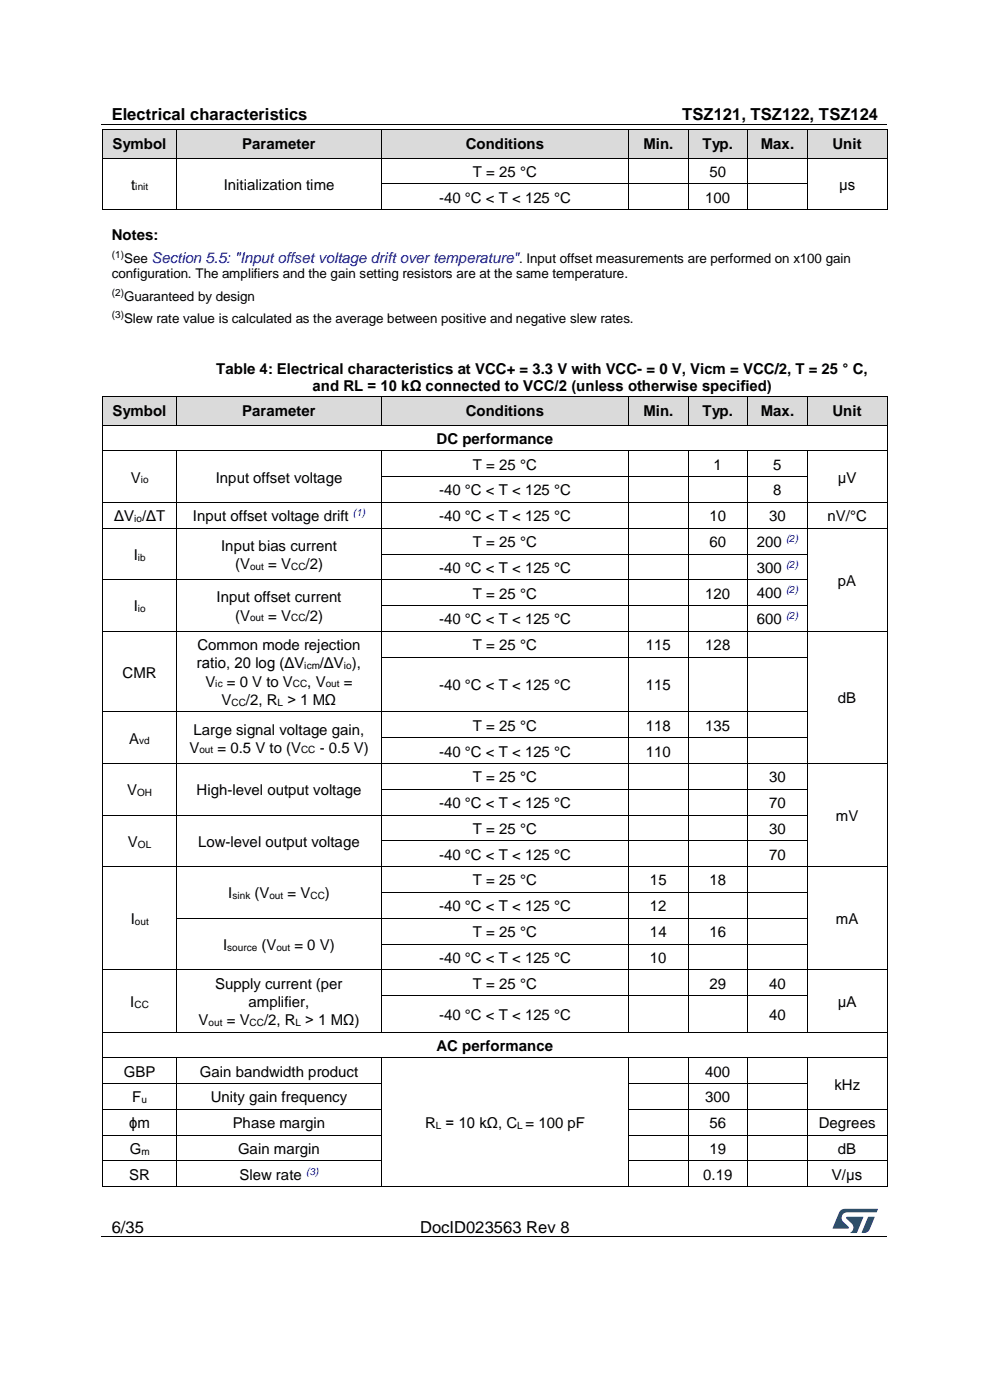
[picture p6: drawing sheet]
<svg xmlns="http://www.w3.org/2000/svg" width="210mm" height="297mm" viewBox="0 0 210 297" stroke-linecap="round" stroke-linejoin="round" font-family="sans-serif">
<path d="M21.5 26.5h166.7" fill="none" stroke="#000" stroke-width=".21"/>
<path d="M104.9 26.4h.2v.1h-.2z" fill="#000"/>
<g fill="#dadada">
<path d="M21.8 27.4h15.6v6h-15.6z" fill-rule="evenodd"/>
<path d="M37.5 27.4h43.4v6h-43.4z" fill-rule="evenodd"/>
<path d="M80.9 27.4h52.4v6h-52.4z" fill-rule="evenodd"/>
<path d="M133.4 27.4h12.6v6h-12.6z" fill-rule="evenodd"/>
<path d="M146 27.4h12.6v6h-12.6z" fill-rule="evenodd"/>
<path d="M158.6 27.4h12.6v6h-12.6z" fill-rule="evenodd"/>
<path d="M171.3 27.4h16.9v6h-16.9z" fill-rule="evenodd"/>
</g>
<g fill="#dadada">
<path d="M23.7 27.4h11.9v6h-11.9z"/>
<path d="M39.4 27.4h39.6v6h-39.6z"/>
<path d="M82.8 27.4h48.6v6h-48.6z"/>
<path d="M135.3 27.4h8.8v6h-8.8z"/>
<path d="M147.9 27.4h8.8v6h-8.8z"/>
<path d="M160.5 27.4h8.8v6h-8.8z"/>
<path d="M173.1 27.4h13.2v6h-13.2z"/>
</g>
<g fill="#000">
<path d="M21.7 33.4h.1v.2h-.1zM21.7 38.9h.1v.2h-.1zM21.7 27.3l.1 .1zM21.8 33.4h.2v.2h-.2zM37.3 33.4h.2v.2h-.2zM37.3 38.9h.2v.2h-.2zM37.4 27.3l.1 .1zM37.5 33.4h.2v.2h-.2zM80.8 33.4h.1v.2h-.1zM80.8 38.9h.1v.2h-.1zM80.8 27.3l.1 .1zM80.9 33.4h.2v.2h-.2z"/>
<path d="M133.3 33.4h.1v.2h-.1zM133.3 38.9h.1v.2h-.1zM133.3 27.3l.1 .1zM133.4 33.4h.2v.2h-.2zM145.9 33.4h.1v.2h-.1zM145.9 38.9h.1v.2h-.1zM145.9 27.3l.1 .1zM146 33.4h.2v.2h-.2zM158.5 33.4h.2v.2h-.2zM158.5 38.9h.2v.2h-.2zM158.5 27.3l.1 .1zM158.7 33.4h.1v.2h-.1z"/>
<path d="M171.2 33.4h.1v.2h-.1zM171.2 38.9h.1v.2h-.1zM171.2 27.3l.1 .1zM171.3 33.4h.2v.2h-.2zM188.1 33.4h.2v.2h-.2zM188.1 38.9h.2v.2h-.2zM188.2 27.3l.1 .1zM21.7 44.4h.1v.1h-.1zM37.3 44.4h.2v.1h-.2zM80.8 44.4h.1v.1h-.1zM133.3 44.4h.1v.1h-.1zM145.9 44.4h.1v.1h-.1z"/>
<path d="M158.5 44.4h.2v.1h-.2zM171.2 44.4h.1v.1h-.1zM188.1 44.4h.2v.1h-.2z"/>
</g>
<g fill="none" stroke="#000" stroke-width=".21">
<path d="M21.8 33.6v5.3M21.8 39.1v5.3M21.8 27.4v6M21.8 27.4h15.6M22 33.5h15.3M37.4 27.4v6M37.4 33.6v5.3M37.4 39.1v5.3M37.5 27.4h43.3M37.7 33.5h43.1M80.9 33.6v5.3M80.9 39.1v5.3"/>
<path d="M80.9 27.4v6M80.9 27.4h52.4M80.9 39h52.4M81.1 33.5h52.2M133.3 27.4v6M133.4 33.6v5.3M133.4 39.1v5.3M133.4 27.4h12.5M133.4 39h12.5M133.6 33.5h12.3M146 33.6v5.3M146 39.1v5.3"/>
<path d="M146 27.4v6M146 27.4h12.5M146 39h12.5M146.2 33.5h12.3M158.6 27.4v6M158.6 33.6v5.3M158.6 39.1v5.3M158.6 27.4h12.6M158.7 39h12.5M158.8 33.5h12.4M171.2 27.4v6M171.2 33.6v5.3"/>
<path d="M171.2 39.1v5.3M171.3 27.4h16.9M171.5 33.5h16.6M188.2 27.4v6M188.2 33.6v5.3M188.2 39.1v5.3M21.8 44.5h15.5M37.5 44.5h43.3M80.9 44.5h52.4M133.4 44.5h12.5M146 44.5h12.5M158.7 44.5h12.5"/>
<path d="M171.3 44.5h16.8"/>
</g>
<g fill="#dadada">
<path d="M21.8 84.1h15.6v6h-15.6z" fill-rule="evenodd"/>
<path d="M37.5 84.1h43.4v6h-43.4z" fill-rule="evenodd"/>
<path d="M80.9 84.1h52.4v6h-52.4z" fill-rule="evenodd"/>
<path d="M133.4 84.1h12.6v6h-12.6z" fill-rule="evenodd"/>
<path d="M146 84.1h12.6v6h-12.6z" fill-rule="evenodd"/>
<path d="M158.6 84.1h12.6v6h-12.6z" fill-rule="evenodd"/>
<path d="M171.3 84.1h16.9v6h-16.9z" fill-rule="evenodd"/>
</g>
<g fill="#dadada">
<path d="M23.7 84.1h11.9v6h-11.9z"/>
<path d="M39.4 84.1h39.6v6h-39.6z"/>
<path d="M82.8 84.1h48.6v6h-48.6z"/>
<path d="M135.3 84.1h8.8v6h-8.8z"/>
<path d="M147.9 84.1h8.8v6h-8.8z"/>
<path d="M160.5 84.1h8.8v6h-8.8z"/>
<path d="M173.1 84.1h13.2v6h-13.2z"/>
</g>
<g fill="#000">
<path d="M21.7 90.1h.1v.2h-.1zM21.7 95.6h.1v.2h-.1zM21.7 84l.1 .1zM21.8 90.1h.2v.2h-.2zM37.3 95.6h.2v.2h-.2zM37.4 84l.1 .1zM37.4 90.1h.2v.2h-.2zM80.8 95.6h.1v.2h-.1zM80.8 84l.1 .1zM80.8 90.1h.2v.2h-.2zM133.3 95.6h.1v.2h-.1zM133.3 84l.1 .1z"/>
<path d="M133.3 90.1h.2v.2h-.2zM145.9 95.6h.1v.2h-.1zM145.9 84l.1 .1zM145.9 90.1h.2v.2h-.2zM158.5 95.6h.2v.2h-.2zM158.5 84l.1 .1zM158.5 90.1h.2v.2h-.2zM171.2 95.6h.1v.2h-.1zM171.2 84l.1 .1zM171.2 90.1h.2v.2h-.2zM188.1 90.1h.2v.2h-.2zM188.1 95.6h.2v.2h-.2z"/>
<path d="M188.2 84l.1 .1zM21.7 101h.1v.2h-.1zM21.7 106.5h.1v.2h-.1zM21.7 112h.1v.1h-.1zM21.7 117.5h.1v.1h-.1zM37.3 101h.2v.2h-.2zM37.3 106.5h.2v.2h-.2zM37.3 112h.2v.1h-.2zM37.3 117.5h.2v.1h-.2zM80.8 101h.1v.2h-.1zM80.8 106.5h.1v.2h-.1zM80.8 112h.1v.1h-.1z"/>
<path d="M80.8 117.5h.1v.1h-.1zM133.3 101h.1v.2h-.1zM133.3 106.5h.1v.2h-.1zM133.3 112h.1v.1h-.1zM133.3 117.5h.1v.1h-.1zM145.9 101h.1v.2h-.1zM145.9 106.5h.1v.2h-.1zM145.9 112h.1v.1h-.1zM145.9 117.5h.1v.1h-.1zM158.5 101h.2v.2h-.2zM158.5 106.5h.2v.2h-.2zM158.5 112h.2v.1h-.2z"/>
<path d="M158.5 117.5h.2v.1h-.2zM171.2 101h.1v.2h-.1zM171.2 106.5h.1v.2h-.1zM171.2 112h.1v.1h-.1zM171.2 117.5h.1v.1h-.1zM188.1 101h.2v.2h-.2zM188.1 106.5h.2v.2h-.2zM188.1 112h.2v.1h-.2zM188.1 117.5h.2v.1h-.2zM21.7 122.9h.1v.2h-.1zM21.7 128.4h.1v.2h-.1zM21.7 133.9h.1v.1h-.1z"/>
<path d="M21.7 139.3h.1v.2h-.1zM37.3 122.9h.2v.2h-.2zM37.3 128.4h.2v.2h-.2zM37.3 133.9h.2v.1h-.2zM37.3 139.3h.2v.2h-.2zM80.8 122.9h.1v.2h-.1zM80.8 128.4h.1v.2h-.1zM80.8 133.9h.1v.1h-.1zM80.8 139.3h.1v.2h-.1zM133.3 122.9h.1v.2h-.1zM133.3 128.4h.1v.2h-.1zM133.3 133.9h.1v.1h-.1z"/>
<path d="M133.3 139.3h.1v.2h-.1zM145.9 122.9h.1v.2h-.1zM145.9 128.4h.1v.2h-.1zM145.9 133.9h.1v.1h-.1zM145.9 139.3h.1v.2h-.1zM158.5 122.9h.2v.2h-.2zM158.5 128.4h.2v.2h-.2zM158.5 133.9h.2v.1h-.2zM158.5 139.3h.2v.2h-.2zM171.2 122.9h.1v.2h-.1zM171.2 128.4h.1v.2h-.1zM171.2 133.9h.1v.1h-.1z"/>
<path d="M171.2 139.3h.1v.2h-.1zM188.1 122.9h.2v.2h-.2zM188.1 128.4h.2v.2h-.2zM188.1 133.9h.2v.1h-.2zM188.1 139.3h.2v.2h-.2zM21.7 151h.1v.1h-.1zM21.7 156.4h.1v.2h-.1zM37.3 151h.2v.1h-.2zM37.3 156.4h.2v.2h-.2zM80.8 151h.1v.1h-.1zM80.8 156.4h.1v.2h-.1zM133.3 151h.1v.1h-.1z"/>
<path d="M133.3 156.4h.1v.2h-.1zM145.9 151h.1v.1h-.1zM145.9 156.4h.1v.2h-.1zM158.5 151h.2v.1h-.2zM158.5 156.4h.2v.2h-.2zM171.2 151h.1v.1h-.1zM171.2 156.4h.1v.2h-.1zM188.1 151h.2v.1h-.2zM188.1 156.4h.2v.2h-.2zM21.7 161.9h.1v.2h-.1zM21.7 167.4h.1v.2h-.1zM21.7 172.8h.1v.2h-.1z"/>
<path d="M21.7 178.3h.1v.2h-.1zM37.3 161.9h.2v.2h-.2zM37.3 167.4h.2v.2h-.2zM37.3 172.8h.2v.2h-.2zM37.3 178.3h.2v.2h-.2zM80.8 161.9h.1v.2h-.1zM80.8 167.4h.1v.2h-.1zM80.8 172.8h.1v.2h-.1zM80.8 178.3h.1v.2h-.1zM133.3 161.9h.1v.2h-.1zM133.3 167.4h.1v.2h-.1zM133.3 172.8h.1v.2h-.1z"/>
<path d="M133.3 178.3h.1v.2h-.1zM145.9 161.9h.1v.2h-.1zM145.9 167.4h.1v.2h-.1zM145.9 172.8h.1v.2h-.1zM145.9 178.3h.1v.2h-.1zM158.5 161.9h.2v.2h-.2zM158.5 167.4h.2v.2h-.2zM158.5 172.8h.2v.2h-.2zM158.5 178.3h.2v.2h-.2zM171.2 161.9h.1v.2h-.1zM171.2 167.4h.1v.2h-.1zM171.2 172.8h.1v.2h-.1z"/>
<path d="M171.2 178.3h.1v.2h-.1zM188.1 161.9h.2v.2h-.2zM188.1 167.4h.2v.2h-.2zM188.1 172.8h.2v.2h-.2zM188.1 178.3h.2v.2h-.2zM21.7 183.8h.1v.1h-.1zM21.7 189.2h.1v.2h-.1zM21.7 194.7h.1v.2h-.1zM37.3 183.8h.2v.1h-.2zM37.3 189.2h.2v.2h-.2zM37.3 194.7h.2v.2h-.2zM80.8 183.8h.1v.1h-.1z"/>
<path d="M80.8 189.2h.1v.2h-.1zM80.8 194.7h.1v.2h-.1zM133.3 183.8h.1v.1h-.1zM133.3 189.2h.1v.2h-.1zM133.3 194.7h.1v.2h-.1zM145.9 183.8h.1v.1h-.1zM145.9 189.2h.1v.2h-.1zM145.9 194.7h.1v.2h-.1zM158.5 183.8h.2v.1h-.2zM158.5 189.2h.2v.2h-.2zM158.5 194.7h.2v.2h-.2zM171.2 183.8h.1v.1h-.1z"/>
<path d="M171.2 189.2h.1v.2h-.1zM171.2 194.7h.1v.2h-.1zM188.1 183.8h.2v.1h-.2zM188.1 189.2h.2v.2h-.2zM188.1 194.7h.2v.2h-.2zM21.7 200.2h.1v.2h-.1zM21.7 205.7h.1v.1h-.1zM21.7 211.1h.1v.2h-.1zM21.7 218.9h.1v.1h-.1zM37.3 200.2h.2v.2h-.2zM37.3 205.7h.2v.1h-.2zM37.3 211.1h.2v.2h-.2z"/>
<path d="M37.3 218.9h.2v.1h-.2zM80.8 200.2h.1v.2h-.1zM80.8 205.7h.1v.1h-.1zM80.8 211.1h.1v.2h-.1zM80.8 218.9h.1v.1h-.1zM133.3 200.2h.1v.2h-.1zM133.3 205.7h.1v.1h-.1zM133.3 211.1h.1v.2h-.1zM133.3 218.9h.1v.1h-.1zM145.9 200.2h.1v.2h-.1zM145.9 205.7h.1v.1h-.1zM145.9 211.1h.1v.2h-.1z"/>
<path d="M145.9 218.9h.1v.1h-.1zM158.5 200.2h.2v.2h-.2zM158.5 205.7h.2v.1h-.2zM158.5 211.1h.2v.2h-.2zM158.5 218.9h.2v.1h-.2zM171.2 200.2h.1v.2h-.1zM171.2 205.7h.1v.1h-.1zM171.2 211.1h.1v.2h-.1zM171.2 218.9h.1v.1h-.1zM188.1 200.2h.2v.2h-.2zM188.1 205.7h.2v.1h-.2zM188.1 211.1h.2v.2h-.2z"/>
<path d="M188.1 218.9h.2v.1h-.2zM21.7 224.4h.1v.1h-.1zM21.7 229.8h.1v.2h-.1zM21.7 235.3h.1v.2h-.1zM37.3 224.4h.2v.1h-.2zM37.3 229.8h.2v.2h-.2zM37.3 235.3h.2v.2h-.2zM80.8 224.4h.1v.1h-.1zM80.8 229.8h.1v.2h-.1zM80.8 235.3h.1v.2h-.1zM133.3 224.4h.1v.1h-.1zM133.3 229.8h.1v.2h-.1z"/>
<path d="M133.3 235.3h.1v.2h-.1zM145.9 224.4h.1v.1h-.1zM145.9 229.8h.1v.2h-.1zM145.9 235.3h.1v.2h-.1zM158.5 224.4h.2v.1h-.2zM158.5 229.8h.2v.2h-.2zM158.5 235.3h.2v.2h-.2zM171.2 224.4h.1v.1h-.1zM171.2 229.8h.1v.2h-.1zM171.2 235.3h.1v.2h-.1zM188.1 224.4h.2v.1h-.2zM188.1 229.8h.2v.2h-.2z"/>
<path d="M188.1 235.3h.2v.2h-.2zM21.7 240.7h.1v.2h-.1zM21.7 246.2h.1v.2h-.1zM21.7 251.7h.1v.2h-.1zM37.3 240.7h.2v.2h-.2zM37.3 246.2h.2v.2h-.2zM37.3 251.7h.2v.2h-.2zM80.8 240.7h.1v.2h-.1zM80.8 246.2h.1v.2h-.1zM80.8 251.7h.1v.2h-.1zM133.3 240.7h.1v.2h-.1zM133.3 246.2h.1v.2h-.1z"/>
<path d="M133.3 251.7h.1v.2h-.1zM145.9 240.7h.1v.2h-.1zM145.9 246.2h.1v.2h-.1zM145.9 251.7h.1v.2h-.1zM158.5 240.7h.2v.2h-.2zM158.5 246.2h.2v.2h-.2zM158.5 251.7h.2v.2h-.2zM171.2 240.7h.1v.2h-.1zM171.2 246.2h.1v.2h-.1zM171.2 251.7h.1v.2h-.1zM188.1 240.7h.2v.2h-.2zM188.1 246.2h.2v.2h-.2z"/>
<path d="M188.1 251.7h.2v.2h-.2zM61.6 262.3h.1v.2h-.1zM148 262.3h.1v.2h-.1z"/>
</g>
<g fill="none" stroke="#000" stroke-width=".21">
<path d="M21.8 90.3v5.3M21.8 95.8v5.2M21.8 84.1v6M21.8 84.1h15.6M21.8 95.7h15.5M22 90.2h15.4M37.4 84.1v6M37.4 95.8v5.2M37.5 84.1h43.3M37.5 95.7h43.3M37.5 90.2h43.3M80.9 95.8v5.2"/>
<path d="M80.9 84.1v6M80.9 84.1h52.4M80.9 95.7h52.4M81 90.2h52.3M133.3 84.1v6M133.4 95.8v5.2M133.4 84.1h12.5M133.4 95.7h12.5M133.5 90.2h12.4M146 95.8v5.2M146 84.1v6M146 84.1h12.5"/>
<path d="M146 95.7h12.5M146.1 90.2h12.4M158.6 84.1v6M158.6 95.8v5.2M158.6 84.1h12.6M158.7 95.7h12.5M158.7 90.2h12.5M171.2 84.1v6M171.2 95.8v5.2M171.3 84.1h16.9M171.3 95.7h16.8M171.4 90.2h16.7"/>
<path d="M188.2 84.1v6M188.2 90.3v5.3M188.2 95.8v5.2M21.8 101.2v5.3M21.8 106.7v5.3M21.8 112.1v5.4M21.8 117.6v5.3M21.8 106.6h15.5M21.8 112.1h15.5M37.4 101.2v5.3M37.4 106.7v5.3M37.4 112.1v5.4"/>
<path d="M37.4 117.6v5.3M37.5 106.6h43.3M37.5 112.1h43.3M80.9 101.2v5.3M80.9 106.7v5.3M80.9 112.1v5.4M80.9 117.6v5.3M80.9 101.1h52.4M80.9 106.6h52.4M80.9 112.1h52.4M80.9 117.6h52.4M133.4 101.2v5.3"/>
<path d="M133.4 106.7v5.3M133.4 112.1v5.4M133.4 117.6v5.3M133.4 101.1h12.5M133.4 106.6h12.5M133.4 112.1h12.5M133.4 117.6h12.5M146 101.2v5.3M146 106.7v5.3M146 112.1v5.4M146 117.6v5.3M146 101.1h12.5"/>
<path d="M146 106.6h12.5M146 112.1h12.5M146 117.6h12.5M158.6 101.2v5.3M158.6 106.7v5.3M158.6 112.1v5.4M158.6 117.6v5.3M158.7 101.1h12.5M158.7 106.6h12.5M158.7 112.1h12.5M158.7 117.6h12.5M171.2 101.2v5.3"/>
<path d="M171.2 106.7v5.3M171.2 112.1v5.4M171.2 117.6v5.3M171.3 106.6h16.8M171.3 112.1h16.8M188.2 101.2v5.3M188.2 106.7v5.3M188.2 112.1v5.4M188.2 117.6v5.3M21.8 123.1v5.3M21.8 128.6v5.3M21.8 134v5.3"/>
<path d="M21.8 139.5v11.5M21.8 123h15.5M21.8 133.9h15.5M37.4 123.1v5.3M37.4 128.6v5.3M37.4 134v5.3M37.4 139.5v11.5M37.5 123h43.3M37.5 133.9h43.3M80.9 123.1v5.3M80.9 128.6v5.3M80.9 134v5.3"/>
<path d="M80.9 139.5v11.5M80.9 123h52.4M80.9 128.5h52.4M80.9 133.9h52.4M80.9 139.4h52.4M133.4 123.1v5.3M133.4 128.6v5.3M133.4 134v5.3M133.4 139.5v11.5M133.4 123h12.5M133.4 128.5h12.5M133.4 133.9h12.5"/>
<path d="M133.4 139.4h12.5M146 123.1v5.3M146 128.6v5.3M146 134v5.3M146 139.5v11.5M146 123h12.5M146 128.5h12.5M146 133.9h12.5M146 139.4h12.5M158.6 123.1v5.3M158.6 128.6v5.3M158.6 134v5.3"/>
<path d="M158.6 139.5v11.5M158.7 123h12.5M158.7 128.5h12.5M158.7 133.9h12.5M158.7 139.4h12.5M171.2 123.1v5.3M171.2 128.6v5.3M171.2 134v5.3M171.2 139.5v11.5M171.3 133.9h16.8M188.2 123.1v5.3M188.2 128.6v5.3"/>
<path d="M188.2 134v5.3M188.2 139.5v11.5M21.8 151.1v5.3M21.8 156.6v5.3M21.8 151h15.5M37.4 151.1v5.3M37.4 156.6v5.3M37.5 151h43.3M80.9 151.1v5.3M80.9 156.6v5.3M80.9 151h52.4M80.9 156.5h52.4"/>
<path d="M133.4 151.1v5.3M133.4 156.6v5.3M133.4 151h12.5M133.4 156.5h12.5M146 151.1v5.3M146 156.6v5.3M146 151h12.5M146 156.5h12.5M158.6 151.1v5.3M158.6 156.6v5.3M158.7 151h12.5M158.7 156.5h12.5"/>
<path d="M171.2 151.1v5.3M171.2 156.6v5.3M188.2 151.1v5.3M188.2 156.6v5.3M21.8 162.1v5.3M21.8 167.6v5.2M21.8 173v5.3M21.8 178.5v5.3M21.8 162h15.5M21.8 172.9h15.5M37.4 162.1v5.3M37.4 167.6v5.2"/>
<path d="M37.4 173v5.3M37.4 178.5v5.3M37.5 162h43.3M37.5 172.9h43.3M80.9 162.1v5.3M80.9 167.6v5.2M80.9 173v5.3M80.9 178.5v5.3M80.9 162h52.4M80.9 167.5h52.4M80.9 172.9h52.4M80.9 178.4h52.4"/>
<path d="M133.4 162.1v5.3M133.4 167.6v5.2M133.4 173v5.3M133.4 178.5v5.3M133.4 162h12.5M133.4 167.5h12.5M133.4 172.9h12.5M133.4 178.4h12.5M146 162.1v5.3M146 167.6v5.2M146 173v5.3M146 178.5v5.3"/>
<path d="M146 162h12.5M146 167.5h12.5M146 172.9h12.5M146 178.4h12.5M158.6 162.1v5.3M158.6 167.6v5.2M158.6 173v5.3M158.6 178.5v5.3M158.7 162h12.5M158.7 167.5h12.5M158.7 172.9h12.5M158.7 178.4h12.5"/>
<path d="M171.2 162.1v5.3M171.2 167.6v5.2M171.2 173v5.3M171.2 178.5v5.3M171.3 162h16.8M188.2 162.1v5.3M188.2 167.6v5.2M188.2 173v5.3M188.2 178.5v5.3M21.8 183.9v5.3M21.8 189.4v5.3M21.8 194.9v5.3"/>
<path d="M21.8 183.9h15.5M37.4 183.9v5.3M37.4 189.4v5.3M37.4 194.9v5.3M37.5 183.9h43.3M37.5 194.8h43.3M80.9 183.9v5.3M80.9 189.4v5.3M80.9 194.9v5.3M80.9 183.9h52.4M80.9 189.3h52.4M80.9 194.8h52.4"/>
<path d="M133.4 183.9v5.3M133.4 189.4v5.3M133.4 194.9v5.3M133.4 183.9h12.5M133.4 189.3h12.5M133.4 194.8h12.5M146 183.9v5.3M146 189.4v5.3M146 194.9v5.3M146 183.9h12.5M146 189.3h12.5M146 194.8h12.5"/>
<path d="M158.6 183.9v5.3M158.6 189.4v5.3M158.6 194.9v5.3M158.7 183.9h12.5M158.7 189.3h12.5M158.7 194.8h12.5M171.2 183.9v5.3M171.2 189.4v5.3M171.2 194.9v5.3M171.3 183.9h16.8M188.2 183.9v5.3M188.2 189.4v5.3"/>
<path d="M188.2 194.9v5.3M21.8 200.4v5.3M21.8 205.8v5.3M21.8 211.3v7.6M21.8 219v5.4M21.8 205.7h15.5M21.8 218.9h15.5M37.4 200.4v5.3M37.4 205.8v5.3M37.4 211.3v7.6M37.5 205.7h43.3M37.5 218.9h43.3"/>
<path d="M80.9 200.4v5.3M80.9 205.8v5.3M80.9 211.3v7.6M80.9 200.3h52.4M80.9 205.7h52.4M80.9 211.2h52.4M80.9 218.9h52.4M133.4 200.4v5.3M133.4 205.8v5.3M133.4 211.3v7.6M133.4 200.3h12.5M133.4 205.7h12.5"/>
<path d="M133.4 211.2h12.5M133.4 218.9h12.5M146 200.4v5.3M146 205.8v5.3M146 211.3v7.6M146 200.3h12.5M146 205.7h12.5M146 211.2h12.5M146 218.9h12.5M158.6 200.4v5.3M158.6 205.8v5.3M158.6 211.3v7.6"/>
<path d="M158.7 200.3h12.5M158.7 205.7h12.5M158.7 211.2h12.5M158.7 218.9h12.5M171.2 200.4v5.3M171.2 205.8v5.3M171.2 211.3v7.6M171.3 205.7h16.8M171.3 218.9h16.8M188.2 200.4v5.3M188.2 205.8v5.3M188.2 211.3v7.6"/>
<path d="M188.2 219v5.4M21.8 224.5v5.3M21.8 230v5.3M21.8 235.5v5.2M21.8 224.5h15.5M21.8 229.9h15.5M21.8 235.4h15.5M37.4 224.5v5.3M37.4 230v5.3M37.4 235.5v5.2M37.5 224.5h43.3M37.5 229.9h43.3"/>
<path d="M37.5 235.4h43.3M80.9 224.5v5.3M80.9 230v5.3M80.9 235.5v5.2M80.9 224.5h52.4M133.4 224.5v5.3M133.4 230v5.3M133.4 235.5v5.2M133.4 224.5h12.5M133.4 229.9h12.5M133.4 235.4h12.5M146 224.5v5.3"/>
<path d="M146 230v5.3M146 235.5v5.2M146 224.5h12.5M146 229.9h12.5M146 235.4h12.5M158.6 224.5v5.3M158.6 230v5.3M158.6 235.5v5.2M158.7 224.5h12.5M158.7 229.9h12.5M158.7 235.4h12.5M171.2 224.5v5.3"/>
<path d="M171.2 230v5.3M171.2 235.5v5.2M171.3 224.5h16.8M171.3 235.4h16.8M188.2 224.5v5.3M188.2 230v5.3M188.2 235.5v5.2M21.8 240.9v5.3M21.8 246.4v5.3M21.8 240.8h15.5M21.8 246.3h15.5M21.8 251.8h15.5"/>
<path d="M37.4 240.9v5.3M37.4 246.4v5.3M37.5 240.8h43.3M37.5 246.3h43.3M37.5 251.8h43.3M80.9 240.9v5.3M80.9 246.4v5.3M80.9 251.8h52.4M133.4 240.9v5.3M133.4 246.4v5.3M133.4 240.8h12.5M133.4 246.3h12.5"/>
<path d="M133.4 251.8h12.5M146 240.9v5.3M146 246.4v5.3M146 240.8h12.5M146 246.3h12.5M146 251.8h12.5M158.6 240.9v5.3M158.6 246.4v5.3M158.7 240.8h12.5M158.7 246.3h12.5M158.7 251.8h12.5M171.2 240.9v5.3"/>
<path d="M171.2 246.4v5.3M171.3 240.8h16.8M171.3 246.3h16.8M171.3 251.8h16.8M188.2 240.9v5.3M188.2 246.4v5.3M21.5 262.4h166.7"/>
</g>
<g fill="#005288">
<path d="M178.2 256.9l.6-.4h.4h7l-.3 .7h-6.1a1.18 1.18 0 0 0-1.2 .7 1.18 1.18 0 0 0 .2 1.3l1.2 1.1v.3h-3.3z"/>
<path d="M184.2 258.2h1.3l-1 2.6a1.31 1.31 0 0 1-1.7 .7z"/>
<path d="M179.6 258.2h3.6l-1.5 3.4h-1.4a1.29 1.29 0 0 0 .4-2l-1.1-1.1z"/>
</g>
<g font-size="3.5">
<text x="23.7" y="25.5">Electrical characteristics</text>
<text x="144.7" y="25.5">TSZ121, TSZ122, TSZ124</text>
<text x="23.7" y="261.5">6/35</text>
<text x="89.1" y="261.5">DocID023563 Rev 8</text>
</g>
<g font-size="3.2">
<text x="23.9" y="31.6">Symbol</text>
<text x="51.4" y="31.6">Parameter</text>
<text x="98.8" y="31.6">Conditions</text>
<text x="136.5" y="31.6">Min.</text>
<text x="149" y="31.6">Typ.</text>
<text x="161.4" y="31.6">Max.</text>
<text x="176.6" y="31.6">Unit</text>
<text x="27.8" y="40.2">t</text>
<text x="47.5" y="40.2">Initialization time</text>
<text x="100.3" y="37.5">T = 25 °C</text>
<text x="150.5" y="37.5">50</text>
<text x="178" y="40.2">μs</text>
<text x="93.1" y="43">-40 °C &lt; T &lt; 125 °C</text>
<text x="149.6" y="43">100</text>
<text x="23.7" y="51">Notes:</text>
<text x="45.9" y="79.2">Table 4: Electrical characteristics at VCC+ = 3.3 V with VCC- = 0 V, Vicm = VCC/2, T = 25 ° C,</text>
<text x="66.3" y="82.9">and RL = 10 kΩ connected to VCC/2 (unless otherwise specified)</text>
<text x="23.9" y="88.3">Symbol</text>
<text x="51.4" y="88.3">Parameter</text>
<text x="98.8" y="88.3">Conditions</text>
<text x="136.5" y="88.3">Min.</text>
<text x="149" y="88.3">Typ.</text>
<text x="161.4" y="88.3">Max.</text>
<text x="176.6" y="88.3">Unit</text>
<text x="92.6" y="94.1">DC performance</text>
<text x="100.3" y="99.7">T = 25 °C</text>
<text x="151.4" y="99.7">1</text>
<text x="164" y="99.7">5</text>
<text x="27.7" y="102.4">V</text>
<text x="45.8" y="102.4">Input offset voltage</text>
<text x="93.1" y="105.1">-40 °C &lt; T &lt; 125 °C</text>
<text x="164" y="105.1">8</text>
<text x="177.8" y="102.4">μV</text>
<text x="24.2" y="110.6">ΔV /ΔT</text>
<text x="40.9" y="110.5">Input offset voltage drift</text>
<text x="93.1" y="110.6">-40 °C &lt; T &lt; 125 °C</text>
<text x="150.5" y="110.6">10</text>
<text x="163.2" y="110.6">30</text>
<text x="175.6" y="110.6">nV/°C</text>
<text x="28.4" y="118.8">I</text>
<text x="46.9" y="116.8">Input bias current</text>
<text x="100.3" y="116.1">T = 25 °C</text>
<text x="150.5" y="116.1">60</text>
<text x="160.5" y="116">200</text>
<text x="49.9" y="120.7">(V</text>
<text x="56.9" y="120.7">= V</text>
<text x="64.8" y="120.7">/2)</text>
<text x="93.1" y="121.5">-40 °C &lt; T &lt; 125 °C</text>
<text x="160.5" y="121.5">300</text>
<text x="177.8" y="124.2">pA</text>
<text x="28.4" y="129.7">I</text>
<text x="45.9" y="127.8">Input offset current</text>
<text x="49.9" y="131.7">(V</text>
<text x="56.9" y="131.7">= V</text>
<text x="64.8" y="131.7">/2)</text>
<text x="100.3" y="127">T = 25 °C</text>
<text x="149.6" y="127">120</text>
<text x="160.5" y="127">400</text>
<text x="41.9" y="137.9">Common mode rejection</text>
<text x="93.1" y="132.5">-40 °C &lt; T &lt; 125 °C</text>
<text x="100.3" y="137.9">T = 25 °C</text>
<text x="137" y="137.9">115</text>
<text x="149.6" y="137.9">128</text>
<text x="160.5" y="132.4">600</text>
<text x="26" y="143.8">CMR</text>
<text x="41.8" y="141.8">ratio, 20 log (ΔV</text>
<text x="67.8" y="141.8">/ΔV ),</text>
<text x="43.6" y="145.7">V</text>
<text x="47" y="149.6">V</text>
<text x="48.1" y="145.7">= 0 V to V</text>
<text x="52.2" y="149.6">/2, R &gt; 1 MΩ</text>
<text x="65.2" y="145.7">, V</text>
<text x="72.9" y="145.7">=</text>
<text x="93.1" y="146.5">-40 °C &lt; T &lt; 125 °C</text>
<text x="137" y="146.5">115</text>
<text x="177.8" y="149.2">dB</text>
<text x="41.1" y="155.8">Large signal voltage gain,</text>
<text x="100.3" y="155">T = 25 °C</text>
<text x="137" y="155">118</text>
<text x="149.6" y="155">135</text>
<text x="27.4" y="157.8">A</text>
<text x="40.2" y="159.7">V</text>
<text x="46.1" y="159.7">= 0.5 V to (V</text>
<text x="67.8" y="159.7">- 0.5 V)</text>
<text x="93.1" y="160.5">-40 °C &lt; T &lt; 125 °C</text>
<text x="137" y="160.5">110</text>
<text x="100.3" y="166">T = 25 °C</text>
<text x="163.2" y="166">30</text>
<text x="27" y="168.7">V</text>
<text x="41.7" y="168.7">High-level output voltage</text>
<text x="93.1" y="171.4">-40 °C &lt; T &lt; 125 °C</text>
<text x="163.2" y="171.4">70</text>
<text x="27.1" y="179.7">V</text>
<text x="42" y="179.7">Low-level output voltage</text>
<text x="100.3" y="176.9">T = 25 °C</text>
<text x="163.2" y="176.9">30</text>
<text x="177.3" y="174.2">mV</text>
<text x="93.1" y="182.4">-40 °C &lt; T &lt; 125 °C</text>
<text x="163.2" y="182.4">70</text>
<text x="48.4" y="190.6">I</text>
<text x="54" y="190.6">(V</text>
<text x="61" y="190.6">= V</text>
<text x="68.9" y="190.6">)</text>
<text x="100.3" y="187.8">T = 25 °C</text>
<text x="137.9" y="187.8">15</text>
<text x="150.5" y="187.8">18</text>
<text x="27.7" y="196">I</text>
<text x="93.1" y="193.3">-40 °C &lt; T &lt; 125 °C</text>
<text x="137.9" y="193.3">12</text>
<text x="177.3" y="196">mA</text>
<text x="47.3" y="201.5">I</text>
<text x="55.5" y="201.5">(V</text>
<text x="62.5" y="201.5">= 0 V)</text>
<text x="100.3" y="198.8">T = 25 °C</text>
<text x="137.9" y="198.8">14</text>
<text x="150.5" y="198.8">16</text>
<text x="45.6" y="209.7">Supply current (per</text>
<text x="93.1" y="204.3">-40 °C &lt; T &lt; 125 °C</text>
<text x="100.3" y="209.7">T = 25 °C</text>
<text x="137.9" y="204.3">10</text>
<text x="150.5" y="209.7">29</text>
<text x="163.2" y="209.7">40</text>
<text x="27.6" y="213.6">I</text>
<text x="52.7" y="213.6">amplifier,</text>
<text x="177.8" y="213.6">μA</text>
<text x="42.1" y="217.5">V</text>
<text x="48.1" y="217.5">= V</text>
<text x="56" y="217.5">/2, R &gt; 1 MΩ)</text>
<text x="93.1" y="216.3">-40 °C &lt; T &lt; 125 °C</text>
<text x="163.2" y="216.3">40</text>
<text x="92.6" y="222.9">AC performance</text>
<text x="26.3" y="228.4">GBP</text>
<text x="28.1" y="233.9">F</text>
<text x="42.4" y="228.4">Gain bandwidth product</text>
<text x="44.7" y="233.9">Unity gain frequency</text>
<text x="149.6" y="228.4">400</text>
<text x="149.6" y="233.9">300</text>
<text x="177" y="231.1">kHz</text>
<text x="27.4" y="239.4">ɸm</text>
<text x="49.4" y="239.4">Phase margin</text>
<text x="90.2" y="239.4">R = 10 kΩ, C = 100 pF</text>
<text x="150.5" y="239.4">56</text>
<text x="173.7" y="239.4">Degrees</text>
<text x="27.5" y="244.8">G</text>
<text x="50.5" y="244.8">Gain margin</text>
<text x="150.5" y="244.8">19</text>
<text x="177.8" y="244.8">dB</text>
<text x="27.4" y="250.3">SR</text>
<text x="50.8" y="250.2">Slew rate</text>
<text x="149.2" y="250.3">0.19</text>
<text x="176.5" y="250.3">V/μs</text>
</g>
<g font-size="2.8">
<text x="23.7" y="59.1">configuration. The amplifiers and the gain setting resistors are at the same temperature.</text>
<text x="26.3" y="55.8">See Section 5.5: &quot;Input offset voltage drift over temperature&quot;. Input offset measurements are performed on x100 gain</text>
<text x="26.3" y="63.8">Guaranteed by design</text>
<text x="26.3" y="68.5">Slew rate value is calculated as the average between positive and negative slew rates.</text>
</g>
<g font-size="2.1">
<text x="28.7" y="40.4">init</text>
<text x="23.7" y="54.7">(1)</text>
<text x="23.7" y="62.7">(2)</text>
<text x="23.7" y="67.4">(3)</text>
<text x="29.8" y="102.6">io</text>
<text x="28.4" y="110.7">io</text>
<text x="29.3" y="119">ib</text>
<text x="53" y="120.9">out</text>
<text x="61.8" y="120.9">CC</text>
<text x="29.3" y="129.9">io</text>
<text x="53" y="131.8">out</text>
<text x="61.8" y="131.8">CC</text>
<text x="64.6" y="142">icm</text>
<text x="72.9" y="142">io</text>
<text x="45.7" y="145.8">ic</text>
<text x="49.1" y="149.7">CC</text>
<text x="58.9" y="149.7">L</text>
<text x="62.1" y="145.8">CC</text>
<text x="69.1" y="145.8">out</text>
<text x="29.5" y="157.9">vd</text>
<text x="42.3" y="159.9">out</text>
<text x="63.9" y="159.9">CC</text>
<text x="29.1" y="168.9">OH</text>
<text x="29.3" y="179.8">OL</text>
<text x="49.3" y="190.8">sink</text>
<text x="57.1" y="190.8">out</text>
<text x="65.9" y="190.8">CC</text>
<text x="28.6" y="196.2">out</text>
<text x="48.2" y="201.7">source</text>
<text x="58.7" y="201.7">out</text>
<text x="28.5" y="213.8">CC</text>
<text x="44.2" y="217.6">out</text>
<text x="53" y="217.6">CC</text>
<text x="62.7" y="217.6">L</text>
<text x="30" y="234.1">u</text>
<text x="92.5" y="239.5">L</text>
<text x="109.7" y="239.5">L</text>
<text x="30" y="245">m</text>
</g>
<g font-size="2.1" fill="#00f">
<text x="74.8" y="109.5">(1)</text>
<text x="166.8" y="115">(2)</text>
<text x="166.8" y="120.4">(2)</text>
<text x="166.8" y="125.9">(2)</text>
<text x="166.8" y="131.4">(2)</text>
<text x="64.9" y="249.2">(3)</text>
</g>
</svg>
